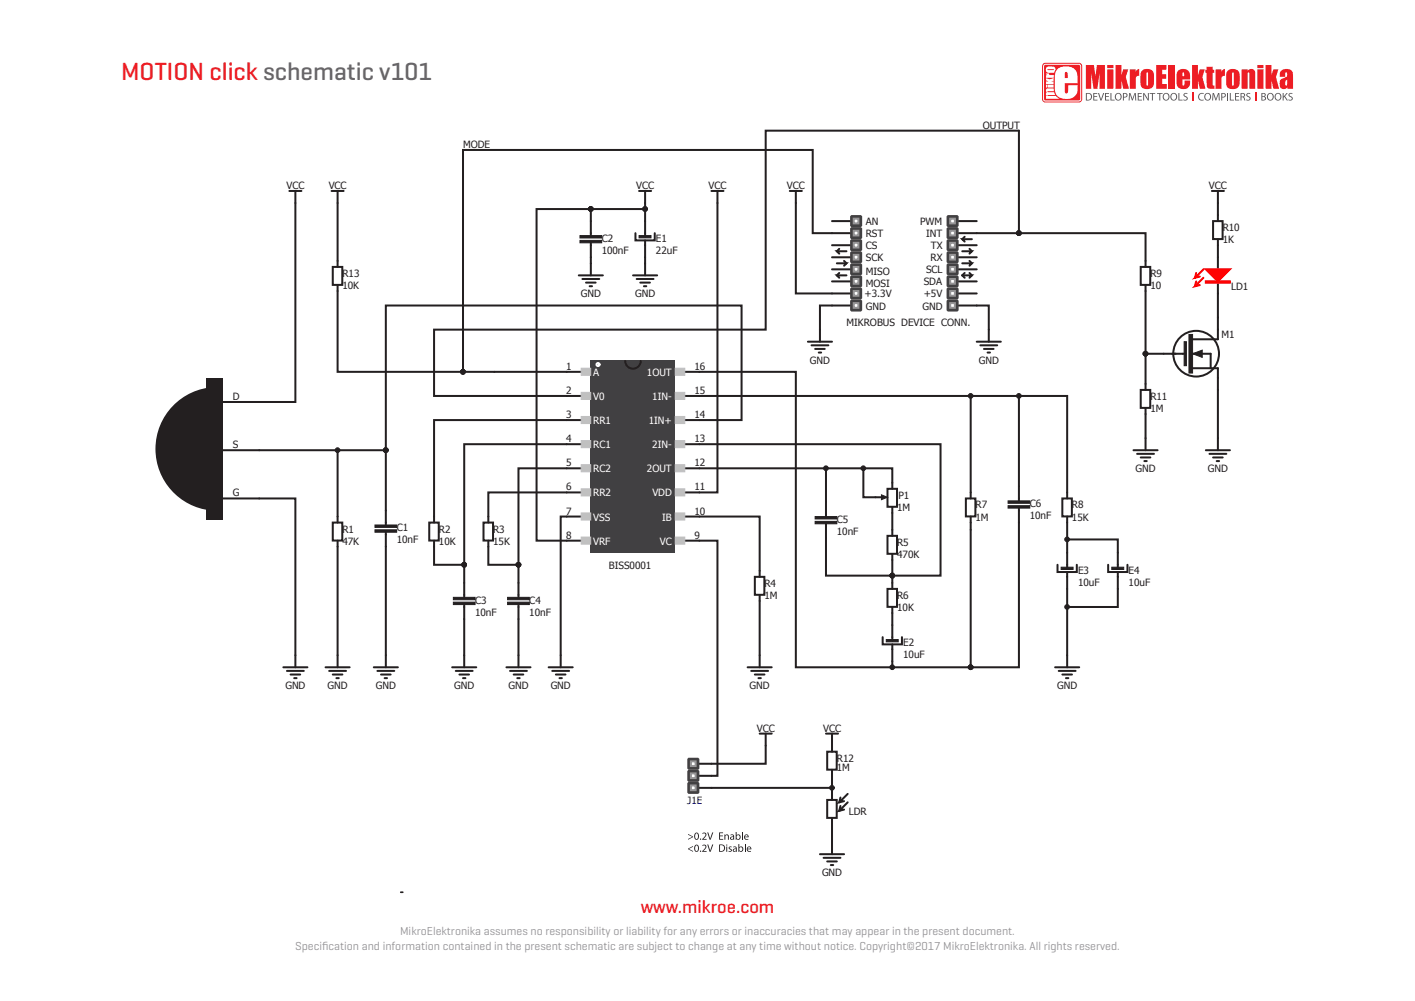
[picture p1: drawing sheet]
<svg xmlns="http://www.w3.org/2000/svg" width="297mm" height="210mm" viewBox="0 0 297 210" stroke-linecap="round" stroke-linejoin="round" font-family="sans-serif">
<g fill="#ed1d24">
<path d="M218.9 13.4l.5-.2h7a.69 .69 0 0 1 .7 .7v6.9a.69 .69 0 0 1-.7 .7h-7a.69 .69 0 0 1-.7-.7v-6.9z"/>
<path d="M227.9 13.6h1.7l.3 2.4 .3-2.4h1.7v5h-1.1v-3.3l-.5 3.3h-.8l-.4-3.3v3.3h-1.2z"/>
<path d="M234.1 13.6h1.3v2.1l.4-1.2h1l-.5 1.7 .7 2.4h-1.2l-.4-1.8v1.8h-1.3z"/>
<path d="M237.1 14.5h1.3l-.1 .6 .4-.5 .4-.1v1.4l-.5 .1-.2 .3v2.3h-1.3z"/>
<path d="M242.7 13.6h2.1v1h-.8v1h.8v.9h-.8v1.1h.9v1h-2.2z"/>
<path d="M245.2 13.6h1.3v5h-1.3z"/>
<path d="M250.2 13.6h1.2v2.1l.4-1.2h1.1l-.5 1.7 .6 2.4h-1.2l-.4-1.8v1.8h-1.2z"/>
<path d="M253.3 14h1.2v.6h.4v.7h-.4v2.2l.1 .4 .3 .1v.6h-.5a.92 .92 0 0 1-1-.2 .92 .92 0 0 1-.1-1v-2.1h-.3v-.7h.3z"/>
<path d="M255.1 14.5h1.3l-.1 .6 .4-.5 .4-.1v1.4l-.5 .1-.2 .3v2.3h-1.3z"/>
<path d="M260.6 14.5h1.3v.4a.91 .91 0 0 1 1.2-.3 .91 .91 0 0 1 .4 1.2v2.8h-1.3v-3.2l-.1-.2-.2 .2v3.2h-1.3z"/>
<path d="M265.6 13.6h1.3v2.1l.4-1.2h1l-.5 1.7 .7 2.4h-1.2l-.4-1.8v1.8h-1.3z"/>
<path d="M232.4 13.6h1.3v.7h-1.3zM232.4 14.5h1.3v4.1h-1.3z"/>
<path d="M239.7 14.8a1.46 1.46 0 0 1 1.7-.3 1.46 1.46 0 0 1 .8 1.5v1a1.46 1.46 0 0 1-1.1 1.7 1.46 1.46 0 0 1-1.7-1v-2zM240.7 15.2l-.1 2.3 .2 .5 .2-.2v-2.1l-.1-.4z"/>
<path d="M247.4 14.8a1.5 1.5 0 0 1 1.6-.2 1.5 1.5 0 0 1 .8 1.5v.6h-1.6v1.2h.4v-1h1.2a1.45 1.45 0 0 1-1.3 1.8 1.45 1.45 0 0 1-1.6-1.6l.1-1.8zM248.3 15.2l-.1 .8h.3v-.7z"/>
<path d="M257.7 14.8a1.46 1.46 0 0 1 1.7-.3 1.46 1.46 0 0 1 .8 1.5v1a1.46 1.46 0 0 1-1.1 1.7 1.46 1.46 0 0 1-1.7-1v-2zM258.7 15.2l-.1 2.3 .2 .5 .2-.2v-2.1l-.1-.4z"/>
<path d="M263.9 13.6h1.3v.7h-1.3zM263.9 14.5h1.3v4.1h-1.3z"/>
<path d="M269 14.8a1.44 1.44 0 0 1 1.5-.3 1.44 1.44 0 0 1 .9 1.2v2.9h-1.2v-.3a.91 .91 0 0 1-1.2 .3 .91 .91 0 0 1-.4-1.2v-.3a2.24 2.24 0 0 1 1.5-1.1l.1-.6-.2-.2-.2 .1v.8h-1.2v-.8zM270 16.8a.86 .86 0 0 0 0 1.2l.2-.2v-1.1z"/>
</g>
<g fill="#fff">
<path d="M219.2 13.4l-.3 .5 .1 7.2 .4 .2 7.3-.1 .2-.4v-7.2l-.5-.2zM219.3 13.6h7.1l.3 .1v7.1l-.1 .2-7.2 .1-.2-.2v-7z"/>
<path d="M219.6 17.8v.6h.2v-.6zM219.5 15.4l.3 .4h-.2v.5h1.6v-.6h-.9l-.1-.3zM220 17.8v.6h1.2v-.6zM219.6 16.4v.5l.5 .2h-.5v.6h1.6v-.6h-.6l.6-.2v-.5l-.9 .2zM219.7 18.6l-.2 .4 .2 .4-.2 .3 .2 .4h-.1v.6h2.8l-.8-.6h-1.7v-.2h1.6l-.2-.6-1.4-.1 1.3-.1v-.5zM219.7 14.1a.74 .74 0 0 0-.1 .9 .74 .74 0 0 0 .9 .3l.8-.1a.74 .74 0 0 0-.2-1.2zM219.9 14.6h1.3l-1.1 .1z"/>
<path d="M222 14.5a2.77 2.77 0 0 1 4 .6l.2 1v1.4h-2.7v1.6l.1 .5a.53 .53 0 0 0 .6-.3 .53 .53 0 0 0 0-.5v-.9h2a2.31 2.31 0 0 1-3 2.8 2.06 2.06 0 0 1-1.8-2.5l.1-2.7zM223.5 15.2v1.2h.6l-.1-1.2-.2-.1z"/>
</g>
<g fill="#ed1d24">
<path d="M250.3 19.5h.4v1.7h-.4z"/>
<path d="M263.4 19.5h.4v1.7h-.4z"/>
</g>
<g fill="#58595b">
<path d="M229.5 19.5h.8v.2h-.6v.5h.6v.1h-.6v.6h.7v.2h-.9z"/>
<path d="M230.5 19.5h.2l.4 1.4 .4-1.4h.3l-.6 1.6h-.2z"/>
<path d="M231.9 19.5h.9v.2h-.7v.5h.6v.1h-.6v.6h.7v.2h-.9z"/>
<path d="M233.1 19.5h.2v1.4h.7v.2h-.9z"/>
<path d="M237 19.5h.3l.4 1.3 .4-1.3h.3l.1 1.6h-.2l-.1-1.4-.5 1.4h-.1l-.4-1.4-.1 1.4h-.2z"/>
<path d="M238.8 19.5h.9v.2h-.7v.5h.6v.1h-.6v.6h.7v.2h-.9z"/>
<path d="M240 19.5h.2l.8 1.3-.1-1.3h.2v1.6h-.2l-.8-1.3v1.3h-.1z"/>
<path d="M241.3 19.5h1.2v.2h-.5v1.4h-.2v-1.4h-.5z"/>
<path d="M242.9 19.5h1.1v.2h-.5v1.4h-.2v-1.4h-.4z"/>
<path d="M247.3 19.5h.2v1.4h.7v.2h-.9z"/>
<path d="M248.5 19.7l.4-.2 .3 .1v.1l-.6 .1v.2l.3 .2a.46 .46 0 0 1 .4 .4 .46 .46 0 0 1-.2 .4h-.7v-.2l.4 .1 .3-.1v-.3l-.3-.1a.45 .45 0 0 1-.3-.7z"/>
<path d="M251.7 19.7l.6-.2 .4 .1-.1 .1a.64 .64 0 0 0-.9 .6 .64 .64 0 0 0 .9 .6l.1 .1a.82 .82 0 0 1-1.1-.2 .82 .82 0 0 1 .1-1.1z"/>
<path d="M254.5 19.5h.3l.4 1.3 .5-1.3h.2l.1 1.6h-.2v-1.4l-.5 1.4h-.2l-.4-1.4-.1 1.4h-.2z"/>
<path d="M257.6 19.5h.2v1.6h-.2z"/>
<path d="M258.1 19.5h.2v1.4h.7v.2h-.9z"/>
<path d="M259.2 19.5h.9v.2h-.7v.5h.6v.1h-.6v.6h.7v.2h-.9z"/>
<path d="M261.6 19.7l.5-.2 .3 .1v.1l-.6 .1v.2l.3 .2a.46 .46 0 0 1 .4 .4 .46 .46 0 0 1-.2 .4h-.7v-.2l.4 .1 .3-.1v-.3l-.3-.1a.45 .45 0 0 1-.4-.7z"/>
<path d="M269.2 19.5h.2v.8l.6-.8h.3l-.6 .7 .6 .9h-.2l-.5-.8-.2 .2v.6h-.2z"/>
<path d="M270.5 19.7l.4-.2 .4 .1-.1 .1-.5 .1v.2l.3 .2a.46 .46 0 0 1 .3 .4 .46 .46 0 0 1-.2 .4h-.7l.1-.2 .3 .1 .3-.1v-.3l-.2-.1a.45 .45 0 0 1-.4-.7z"/>
<path d="M227.9 19.5a.88 .88 0 0 1 1.3 .8 .88 .88 0 0 1-1.3 .8zM228.1 19.7v1.2a.66 .66 0 0 0 .9-.6 .66 .66 0 0 0-.9-.6z"/>
<path d="M234 20.3a.76 .76 0 0 1 1.5 0 .76 .76 0 0 1-1.5 0zM234.3 19.9a.58 .58 0 0 0 0 .8 .58 .58 0 0 0 .8 .1 .58 .58 0 0 0 .1-.9 .58 .58 0 0 0-.9 0z"/>
<path d="M235.7 19.5a.58 .58 0 0 1 .7 .1 .58 .58 0 0 1 .1 .7l-.6 .2v.6h-.2zM235.9 19.7v.6h.4a.32 .32 0 0 0 .2-.3 .32 .32 0 0 0-.2-.3z"/>
<path d="M244 20.3a.76 .76 0 0 1 1.5 0 .76 .76 0 0 1-1.5 0zM244.4 19.9a.58 .58 0 0 0-.1 .8 .58 .58 0 0 0 .8 .1 .58 .58 0 0 0 .1-.9 .58 .58 0 0 0-.8 0z"/>
<path d="M245.6 20.3a.76 .76 0 0 1 1.5 0 .76 .76 0 0 1-1.5 0zM246 19.9a.58 .58 0 0 0-.1 .8 .58 .58 0 0 0 .8 .1 .58 .58 0 0 0 .1-.9 .58 .58 0 0 0-.8 0z"/>
<path d="M252.7 20.3a.8 .8 0 0 1 1.6 0 .8 .8 0 0 1-1.6 0zM253.1 19.9a.58 .58 0 0 0-.1 .8 .58 .58 0 0 0 .9 .1 .58 .58 0 0 0 0-.9 .58 .58 0 0 0-.8 0z"/>
<path d="M256.3 19.5a.58 .58 0 0 1 .8 .1 .58 .58 0 0 1 .1 .7l-.7 .2v.6h-.2zM256.5 19.7v.6h.4a.32 .32 0 0 0 .2-.3 .32 .32 0 0 0-.2-.3z"/>
<path d="M260.4 19.5a.55 .55 0 0 1 .7 0 .55 .55 0 0 1 .1 .7l-.2 .1 .4 .8h-.2l-.2-.6-.2-.1h-.2v.7h-.2zM260.6 19.7v.6l.5-.2v-.3z"/>
<path d="M264.8 19.5a.52 .52 0 0 1 .6 0 .52 .52 0 0 1 .2 .7h-.2a.47 .47 0 0 1 .3 .7 .47 .47 0 0 1-.6 .2h-.3zM265 19.7v.5l.4-.1v-.3zM265 20.3v.6l.5-.1v-.3z"/>
<path d="M265.9 20.3a.76 .76 0 0 1 1.5 0 .76 .76 0 0 1-1.5 0zM266.3 19.9a.58 .58 0 0 0-.1 .8 .58 .58 0 0 0 .8 .1 .58 .58 0 0 0 .1-.9 .58 .58 0 0 0-.8 0z"/>
<path d="M267.5 20.3a.76 .76 0 0 1 1.5 0 .76 .76 0 0 1-1.5 0zM267.9 19.9a.58 .58 0 0 0-.1 .8 .58 .58 0 0 0 .8 .1 .58 .58 0 0 0 .1-.9 .58 .58 0 0 0-.8 0z"/>
</g>
<path d="M84.1 187.2h.5" fill="none" stroke="#231f20" stroke-width=".35"/>
<g fill="none" stroke="#231f20" stroke-width=".42">
<path d="M118.9 78h3.1M143.8 78h3M118.9 83.1h3.1M118.9 88.1h3.1M118.9 93.2h3.1M118.9 98.2h3.1M143.8 83.1h3M143.8 88.1h3M143.8 93.2h3M143.8 98.2h3M118.9 103.3h3.1M118.9 108.4h3.1"/>
<path d="M118.9 113.4h3.1M143.8 103.3h3M143.8 108.4h3M143.8 113.4h3"/>
</g>
<path d="M124 75.5h17.7v40.4h-17.7z" fill="#414042"/>
<g fill="#c0c0c0" stroke="#c0c0c0" stroke-width=".21">
<path d="M122 77.3h2v1.4h-2z"/>
<path d="M122 82.3h2v1.5h-2z"/>
<path d="M122 87.4h2v1.5h-2z"/>
<path d="M122 92.4h2v1.5h-2z"/>
<path d="M122 97.5h2v1.5h-2z"/>
<path d="M122 102.5h2v1.5h-2z"/>
<path d="M122 107.6h2v1.5h-2z"/>
<path d="M122 112.7h2v1.5h-2z"/>
<path d="M141.7 77.3h2v1.4h-2z"/>
<path d="M141.7 82.3h2v1.5h-2z"/>
<path d="M141.7 87.4h2v1.5h-2z"/>
<path d="M141.7 92.4h2v1.5h-2z"/>
<path d="M141.7 97.5h2v1.5h-2z"/>
<path d="M141.7 102.5h2v1.5h-2z"/>
<path d="M141.7 107.6h2v1.5h-2z"/>
<path d="M141.7 112.7h2v1.5h-2z"/>
</g>
<g fill="none" stroke="#231f20" stroke-width=".42">
<path d="M60.7 40.1h2.6M62 40.1v44.2h-7.6M121.5 57.8h5M122.2 58.5h3.6M123 59.3h2M124 43.9h11.4v5.8M124 43.9h-11.4v69.5h6.3M124 43.9v5.5M124 50.9v6.9M132.9 57.8h5M133.4 48.9v1.5h4v-1.5M133.6 58.5h3.6"/>
<path d="M134.1 40.1h2.6M134.4 59.3h2M135.4 40.1v2.5M135.4 50.4v7.4M149.3 40.1h2.6M150.6 40.1v63.2h-3.8M123.8 60h.5M131.2 75.7a1.63 1.63 0 0 0 1.7 1.7 1.63 1.63 0 0 0 1.6-1.7M135.1 60h.6M54.4 94.5h26.6M70.9 94.5v15.1M81 94.5v15.6"/>
<path d="M118.9 98.2h-10.1v27.1M119 88.1h-27.9v21.5M119 93.2h-21.6v32.1M146.8 83.1h77.2v21.5M146.8 98.2h40.5v3.1M146.8 88.1h8.9v-24h-74.7v30.4M146.8 93.2h50.6v27.6h-10.1M173.4 98.2v10.2M203.7 83.1v20.2M213.9 83.1v22M54.4 104.6h7.6v35.4M69.8 109.6h2v3.8h-2z"/>
<path d="M70.9 113.4v26.6M81 111.7v28.3M90.1 109.6h2v3.8h-2zM91.1 113.4v1.3M101.5 109.6h2v3.8h-2zM102.5 113.4v1.3M119 103.3h-16.5v6.3M119 108.4h-1.3v31.6M146.8 108.4h12.6v12.6M173.4 109.9v3M186.3 112.4h2v3.8h-2zM187.3 111.2v1.2"/>
<path d="M187.3 116.2v1.3M213.9 106.6v3M222 118.5v1.5h4v-1.5M223 104.6h2v3.7h-2zM224 108.4v10.8M59.5 140h5M68.3 140h5.1M78.5 140h5M94.9 140h5.1M97.4 126.8v13.2M106.3 140h5.1M108.8 126.8v13.2"/>
<path d="M115.2 140h5M156.9 140h5.1M158.4 121h2v3.8h-2zM159.4 124.8v1.3M159.4 137.5v2.5M185.3 133.7v1.5h4v-1.5M186.3 123.5h2v3.8h-2zM187.3 122.3v1.2M187.3 127.3v1.3M187.3 131.1v3.3M187.3 135.2v3.5M203.2 140h.5"/>
<path d="M221.5 140h5M224 120v20M60.2 140.7h3.6M61 141.5h2M61.7 142.3h.6M69.1 140.7h3.5M69.8 141.5h2.1M70.6 142.3h.5M79.2 140.7h3.6M80 141.5h2M80.7 142.3h.5M95.7 140.7h3.5"/>
<path d="M96.4 141.5h2M97.2 142.3h.5M107.1 140.7h3.5M107.8 141.5h2M108.6 142.3h.5M115.9 140.7h3.6M116.7 141.5h2M117.4 142.3h.5M157.7 140.7h3.5M158.4 141.5h2.1M159.2 142.3h.5M173.4 153.9h2.5"/>
<path d="M173.6 157.7h2v3.8h-2zM174.6 153.9v3.8M222.2 140.7h3.6M223 141.5h2M223.7 142.3h.5M172.1 179.2h5.1M172.9 180h3.5M174.6 161.5v5.1M174.6 172.9v6.3M173.6 180.7h2M174.4 181.5h.5"/>
</g>
<circle cx="125.5" cy="76.5" r=".32" fill="none" stroke="#fff" stroke-width=".42"/>
<g fill="#231f20" stroke="#231f20" stroke-width=".21">
<path d="M186 134.2h2.5v.5h-2.5z"/>
<path d="M222.7 119h2.5v.5h-2.5z"/>
<path d="M134.1 49.4h2.5v.5h-2.5z"/>
<circle cx="124" cy="43.8" r=".49"/>
<circle cx="108.8" cy="118.5" r=".49"/>
<circle cx="173.4" cy="98.2" r=".49"/>
<circle cx="187.3" cy="120.8" r=".49"/>
<circle cx="203.7" cy="140" r=".49"/>
<circle cx="203.7" cy="83.1" r=".49"/>
<circle cx="213.9" cy="83.1" r=".49"/>
<circle cx="135.4" cy="43.8" r=".49"/>
<circle cx="70.8" cy="94.4" r=".49"/>
<circle cx="81" cy="94.4" r=".49"/>
<circle cx="97.4" cy="118.5" r=".49"/>
</g>
<g fill="#231f20" stroke="#231f20" stroke-width=".21">
<path d="M78.7 110.1h4.6v.5h-4.6z" fill-rule="evenodd"/>
<path d="M78.7 111.2h4.6v.5h-4.6z" fill-rule="evenodd"/>
<path d="M121.7 49.4h4.6v.5h-4.6z" fill-rule="evenodd"/>
<path d="M121.7 50.4h4.6v.5h-4.6z" fill-rule="evenodd"/>
<path d="M95.2 125.3h4.5v.5h-4.5z" fill-rule="evenodd"/>
<path d="M95.2 126.3h4.5v.5h-4.5z" fill-rule="evenodd"/>
<path d="M106.5 125.3h4.6v.5h-4.6z" fill-rule="evenodd"/>
<path d="M106.5 126.3h4.6v.5h-4.6z" fill-rule="evenodd"/>
<path d="M171.1 108.4h4.5v.5h-4.5z" fill-rule="evenodd"/>
<path d="M171.1 109.4h4.5v.5h-4.5z" fill-rule="evenodd"/>
<path d="M211.6 105.1h4.5v.5h-4.5z" fill-rule="evenodd"/>
<path d="M211.6 106.1h4.5v.5h-4.5z" fill-rule="evenodd"/>
</g>
<path d="M144.3 174.1h18.9v7.6h-18.9z" fill="#fff" stroke="#fff" stroke-width=".21"/>
<g fill="#231f20">
<path d="M144.4 175l1.1 .5v.1l-1.1 .6v-.2l.9-.4-.9-.5z"/>
<path d="M147.4 174.8a.53 .53 0 0 1 .8 .1 .53 .53 0 0 1-.2 .8l-.4 .3h.7v.2h-.9l.7-1.1-.1-.2-.5 .1z"/>
<path d="M148.4 174.6h.3l.4 1.4 .4-1.4h.2l-.5 1.6h-.3z"/>
<path d="M150.9 174.6h.9v.2h-.7v.5h.6v.1h-.6v.6h.7v.2h-.9z"/>
<path d="M152 175.1h.2v.1l.4-.2 .3 .2 .1 1h-.2v-.8l-.3-.2-.2 .2v.8h-.3z"/>
<path d="M155.7 174.6h.2v1.6h-.2z"/>
<path d="M144.4 178l1.1-.5v.1l-.9 .5 .9 .4v.2z"/>
<path d="M147.4 177.3a.53 .53 0 0 1 .8 .1 .53 .53 0 0 1-.2 .8l-.4 .3h.7v.2h-.9l.7-1.1-.1-.2-.5 .1z"/>
<path d="M148.4 177.2h.3l.4 1.3 .4-1.3h.2l-.5 1.5h-.3z"/>
<path d="M153 177.7l.3-.1h.3l-.1 .2-.2-.1-.2 .2 .4 .2a.31 .31 0 0 1-.1 .6l-.5-.1v-.1l.3 .1 .2-.2-.4-.4z"/>
<path d="M156.3 177.1h.2v1.6h-.2z"/>
<path d="M146 174.9l-.1 .2a.71 .71 0 0 0 .3 .9 .77 .77 0 0 0 0-1.2zM145.8 174.9a.45 .45 0 0 1 .5-.2 .45 .45 0 0 1 .4 .4 .67 .67 0 0 1 0 .8 .67 .67 0 0 1-.7 .2 1 1 0 0 1-.2-1.2z"/>
<path d="M153.5 175.7v.3l.4-.1v-.3zM153.3 175.1a.48 .48 0 0 1 .8 .4v.7l-.2-.2a.37 .37 0 0 1-.4 .2 .37 .37 0 0 1-.3-.3l.1-.2 .6-.2-.1-.3-.4 .1z"/>
<path d="M154.7 175.3a.37 .37 0 0 0 0 .5 .37 .37 0 0 0 .5 0 .4 .4 0 0 0 0-.4 .4 .4 0 0 0-.4-.2zM154.4 174.6h.2v.6l.1-.1a.45 .45 0 0 1 .7 .2 .59 .59 0 0 1-.4 .9l-.4-.2v.2h-.2z"/>
<path d="M156.5 175.2l-.1 .3h.6l-.2-.3zM156.4 175.1l.3-.1a.5 .5 0 0 1 .4 .7h-.7a.43 .43 0 0 0 .6 .3l-.1 .2a.59 .59 0 0 1-.7-.3 .59 .59 0 0 1 .2-.8z"/>
<path d="M146 177.4l-.1 .2a.71 .71 0 0 0 .3 1 .77 .77 0 0 0 0-1.3zM145.8 177.4a.45 .45 0 0 1 .5-.2 .45 .45 0 0 1 .4 .4 .67 .67 0 0 1 0 .8 .67 .67 0 0 1-.7 .3 1 1 0 0 1-.2-1.3z"/>
<path d="M151.1 177.3v1.2a.64 .64 0 0 0 .9-.6 .64 .64 0 0 0-.9-.6zM150.9 177.2a.86 .86 0 0 1 1.3 .7 .86 .86 0 0 1-1.3 .8z"/>
<path d="M152.4 177.6h.2v1.1h-.2zM152.5 177.2h.1v.2h-.1z"/>
<path d="M154.1 178.2l-.1 .3 .4-.1 .1-.3zM153.9 177.7a.48 .48 0 0 1 .8 .3v.7l-.2-.1a.37 .37 0 0 1-.4 .1 .37 .37 0 0 1-.3-.3l.1-.2 .6-.2-.1-.2h-.5z"/>
<path d="M155.3 177.8a.37 .37 0 0 0-.1 .6 .37 .37 0 0 0 .6 0 .4 .4 0 0 0 0-.5 .4 .4 0 0 0-.4-.1zM155 177.1h.2v.7l.1-.1a.45 .45 0 0 1 .7 .1 .59 .59 0 0 1-.5 .9l-.3-.2-.1 .2h-.1z"/>
<path d="M157.1 177.8l-.2 .2h.6l-.1-.2zM157 177.7l.3-.1a.5 .5 0 0 1 .4 .6h-.8a.43 .43 0 0 0 .7 .3l-.1 .2a.59 .59 0 0 1-.7-.3 .59 .59 0 0 1 .2-.7z"/>
<circle cx="147" cy="176" r=".14"/>
<circle cx="147" cy="178.6" r=".14"/>
</g>
<g fill="none" stroke="#231f20" stroke-width=".42">
<path d="M135.4 42.6v1.3M165.8 40.1h2.5M167 40.1v2.5M169.6 71.7h5M170.3 72.4h3.6M171.1 73.2h2M171.9 74h.5M174.6 64.1h-2.5v7.6M205 64.1h2.5v7.6M205 71.7h5.1M205.8 72.4h3.5M206.5 73.2h2.1"/>
<path d="M207.3 74h.5M91.1 114.7v3.8h6.3M102.5 114.7v3.8h6.3M159.4 153.9h2.6M160.7 153.9v2.5M145.5 165.3h29.1M145.5 160.2h3.8M145.5 162.8h3.8"/>
</g>
<g fill="#231f20" stroke="#231f20" stroke-width=".21">
<circle cx="97.4" cy="118.5" r=".49"/>
<circle cx="108.8" cy="118.5" r=".49"/>
<circle cx="174.6" cy="165.3" r=".49"/>
<circle cx="135.4" cy="43.8" r=".49"/>
</g>
<path d="M144.3 164.3l.2-.3h2l.3 .3v2l-.3 .3h-2l-.2-.3z" fill-rule="evenodd" fill="#414042"/>
<path d="M145 164.8h1v1h-1z" fill="#fff" stroke="#939598" stroke-width=".42"/>
<path d="M144.3 161.7l.2-.2h2l.3 .2v2.1l-.3 .2h-2l-.2-.2z" fill-rule="evenodd" fill="#414042"/>
<path d="M145 162.3h1v.9h-1z" fill="#fff" stroke="#939598" stroke-width=".42"/>
<path d="M144.3 159.2l.2-.2h2l.3 .2v2l-.3 .3h-2l-.2-.3z" fill-rule="evenodd" fill="#414042"/>
<path d="M145 159.7h1v1h-1z" fill="#fff" stroke="#939598" stroke-width=".42"/>
<path d="M255.6 54v2.5M255.6 59v2.6M160.7 156.4v3.8h-11.4" fill="none" stroke="#231f20" stroke-width=".42"/>
<path d="M253.1 59h5.1v.3h-5.1z" fill-rule="evenodd" fill="#f00" stroke="#f00" stroke-width=".42"/>
<path d="M253.1 56.5h5.1l-2.6 2.5z" fill="#f00"/>
<path d="M251.1 59l-.3 1M251.1 57.3l-.3 1M252.6 58.3l-1.8 1.7 1-.2M252.6 56.5l-1.8 1.8 1-.3M253.1 56.5h5.1l-2.6 2.5z" fill="none" stroke="#f00" stroke-width=".42"/>
<g fill="none" stroke="#231f20" stroke-width=".42">
<path d="M250.1 74.2h4v3.1M250.1 71.2h5.5M255.6 79.3v2.5"/>
<circle cx="251.1" cy="74.2" r="4.8"/>
</g>
<path d="M249.6 70.2h.7v8.1h-.7z" fill-rule="evenodd" fill="#231f20" stroke="#231f20" stroke-width=".21"/>
<path d="M250.3 74.2l2-.7v1.5z" fill="#231f20"/>
<path d="M250.3 74.2l2-.7v1.5z" fill="none" stroke="#231f20" stroke-width=".21"/>
<g fill="none" stroke="#231f20" stroke-width=".42">
<path d="M213.9 27.4h-53.2v41.8h-69.6v13.9h27.9M213.9 48.9h26.5v7.1M239.4 56h2v3.8h-2zM240.4 59.8v1.3M254.4 40.1h2.5M254.6 46.4h2v3.8h-2zM255.6 40.1v6.3M255.6 50.2v3.8M248.8 74.2h-8.4v7.6M250.3 77.3h5.3v2M255.6 61.6v9.6M237.9 94.5h5.1"/>
<path d="M238.7 95.2h3.5M239.4 81.8h2v3.8h-2zM239.4 96h2.1M240.2 96.7h.5M240.4 85.6v8.9M253.1 94.5h5.1M253.9 95.2h3.5M254.6 96h2M255.4 96.7h.5M255.6 81.8v12.7M186.3 102.5h2v3.8h-2zM187.3 101.3v1.2"/>
<path d="M187.3 106.3v1.3"/>
</g>
<g fill="#231f20" stroke="#231f20" stroke-width=".21">
<path d="M248.5 71.7h.5v5h-.5z"/>
<circle cx="213.9" cy="48.9" r=".49"/>
<circle cx="240.4" cy="74.2" r=".49"/>
</g>
<path d="M185 103.8l1.3 .5-1.3 .5z" fill="#231f20"/>
<path d="M185 103.8l1.3 .5-1.3 .5z" fill="none" stroke="#231f20" stroke-width=".21"/>
<g fill="none" stroke="#231f20" stroke-width=".42">
<path d="M167 42.6v19h11.4M174.6 46.4h3.8M174.6 48.9h3.8M174.6 51.4h3.8M174.6 54h3.8M174.6 56.5h3.8M174.6 59h3.8M201.2 46.4h3.8M201.2 48.9h3.8M201.2 51.4h3.8M201.2 54h3.8M201.2 56.5h3.8"/>
<path d="M201.2 59h3.8M146.8 78h20.2v62h36.2M174.6 64.1h3.8M201.2 61.6h3.8M201.2 64.1h3.8M146.8 113.4h3.8v49.4h-1.3M183.7 104.3h1.3M213.9 109.6v30.4h-10.2v-28.8M159.4 126.1v11.4M187.3 128.6v2.5M187.3 138.7v1.3"/>
</g>
<g fill="#231f20" stroke="#231f20" stroke-width=".21">
<circle cx="187.3" cy="140" r=".49"/>
<circle cx="203.7" cy="140" r=".49"/>
</g>
<g fill="#414042">
<path d="M178.4 45.4l.3-.3h2l.3 .3v2l-.3 .3h-2l-.3-.3z" fill-rule="evenodd"/>
<path d="M178.4 47.9l.3-.2h2l.3 .2v2l-.3 .3h-2l-.3-.3z" fill-rule="evenodd"/>
</g>
<g fill="#fff" stroke="#939598" stroke-width=".42">
<path d="M179.2 45.9h1v1h-1z"/>
<path d="M179.2 48.4h1v1h-1z"/>
</g>
<g fill="#414042">
<path d="M178.4 50.4l.3-.2h2l.3 .2v2.1l-.3 .2h-2l-.3-.2z" fill-rule="evenodd"/>
<path d="M178.4 53l.3-.3h2l.3 .3v2l-.3 .2h-2l-.3-.2z" fill-rule="evenodd"/>
</g>
<g fill="#fff" stroke="#939598" stroke-width=".42">
<path d="M179.2 50.9h1v1h-1z"/>
<path d="M179.2 53.5h1v1h-1z"/>
</g>
<g fill="#414042">
<path d="M178.4 55.5l.3-.3h2l.3 .3v2l-.3 .3h-2l-.3-.3z" fill-rule="evenodd"/>
<path d="M178.4 58l.3-.2h2l.3 .2v2l-.3 .3h-2l-.3-.3z" fill-rule="evenodd"/>
</g>
<g fill="#fff" stroke="#939598" stroke-width=".42">
<path d="M179.2 56h1v1h-1z"/>
<path d="M179.2 58.5h1v1h-1z"/>
</g>
<g fill="#414042">
<path d="M178.4 60.6l.3-.3h2l.3 .3v2l-.3 .2h-2l-.3-.2z" fill-rule="evenodd"/>
<path d="M178.4 63.1l.3-.3h2l.3 .3v2l-.3 .3h-2l-.3-.3z" fill-rule="evenodd"/>
</g>
<g fill="#fff" stroke="#939598" stroke-width=".42">
<path d="M179.2 61.1h1v.9h-1z"/>
<path d="M179.2 63.6h1v1h-1z"/>
</g>
<g fill="#414042">
<path d="M198.7 45.4l.2-.3h2.1l.2 .3v2l-.2 .3h-2.1l-.2-.3z" fill-rule="evenodd"/>
<path d="M198.7 47.9l.2-.2h2.1l.2 .2v2l-.2 .3h-2.1l-.2-.3z" fill-rule="evenodd"/>
</g>
<g fill="#fff" stroke="#939598" stroke-width=".42">
<path d="M199.4 45.9h1v1h-1z"/>
<path d="M199.4 48.4h1v1h-1z"/>
</g>
<g fill="#414042">
<path d="M198.7 50.4l.2-.2h2.1l.2 .2v2.1l-.2 .2h-2.1l-.2-.2z" fill-rule="evenodd"/>
<path d="M198.7 53l.2-.3h2.1l.2 .3v2l-.2 .2h-2.1l-.2-.2z" fill-rule="evenodd"/>
</g>
<g fill="#fff" stroke="#939598" stroke-width=".42">
<path d="M199.4 50.9h1v1h-1z"/>
<path d="M199.4 53.5h1v1h-1z"/>
</g>
<g fill="#414042">
<path d="M198.7 55.5l.2-.3h2.1l.2 .3v2l-.2 .3h-2.1l-.2-.3z" fill-rule="evenodd"/>
<path d="M198.7 58l.2-.2h2.1l.2 .2v2l-.2 .3h-2.1l-.2-.3z" fill-rule="evenodd"/>
</g>
<g fill="#fff" stroke="#939598" stroke-width=".42">
<path d="M199.4 56h1v1h-1z"/>
<path d="M199.4 58.5h1v1h-1z"/>
</g>
<g fill="#414042">
<path d="M198.7 60.6l.2-.3h2.1l.2 .3v2l-.2 .2h-2.1l-.2-.2z" fill-rule="evenodd"/>
<path d="M198.7 63.1l.2-.3h2.1l.2 .3v2l-.2 .3h-2.1l-.2-.3z" fill-rule="evenodd"/>
</g>
<g fill="#fff" stroke="#939598" stroke-width=".42">
<path d="M199.4 61.1h1v.9h-1z"/>
<path d="M199.4 63.6h1v1h-1z"/>
</g>
<g fill="none" stroke="#231f20" stroke-width=".42">
<path d="M213.9 27.4v21.5h-8.9M69.6 40.1h2.5M69.8 56h2v3.8h-2zM70.9 59.8v18.2h26.3M70.9 40.1v15.9M174.6 48.9h-4v-17.4h-73.4v46.5M175.6 55.2h2.1l-.5 .5M176.2 57.3l-.6 .5M176.2 52.2l-.6 .5M177.2 54.7l.5 .5M177.7 57.8h-2.1l.6 .5M177.7 52.7h-2.1l.6 .5"/>
<path d="M202 52.7h2l-.5 .5M202 55.2h2l-.5 .5M202 57.8h2l-.5 .5M202 57.8l.5 .5M202.5 57.3l-.5 .5M202.5 49.7l-.5 .5M203.5 52.2l.5 .5M203.5 54.7l.5 .5M203.5 57.3l.5 .5M204 50.2h-2l.5 .5M97.2 78h21.8M240.4 61.1v13.1"/>
<path d="M46.8 84.3h7.6M46.8 94.5h7.6M181.2 98.2v6.1h2.5M46.8 104.6h7.6M173.4 112.9v7.9h13.9M187.3 107.6v3.6M187.3 117.5v4.8M202.7 104.6h2v3.7h-2zM203.7 103.3v1.3M203.7 108.4v2.8M224 113.2h10.6v6M232.6 118.5v1.5h4v-1.5"/>
<path d="M234.6 120v7.3h-10.6M173.6 167.8h2v3.8h-2zM174.6 166.6v1.2M174.6 171.6v1.3M176.4 169.1l-.2 1M176.4 167.3l-.2 1M177.9 168.3l-1.7 1.8 1-.3M177.9 166.6l-1.7 1.7 1-.2"/>
</g>
<g fill="#231f20" stroke="#231f20" stroke-width=".21">
<path d="M233.4 119h2.5v.5h-2.5z"/>
<circle cx="181.2" cy="98.2" r=".49"/>
<circle cx="187.3" cy="120.8" r=".49"/>
<circle cx="224" cy="113.2" r=".49"/>
<circle cx="224" cy="127.3" r=".49"/>
<circle cx="97.2" cy="78" r=".49"/>
<circle cx="240.4" cy="74.2" r=".49"/>
<circle cx="213.9" cy="48.9" r=".49"/>
</g>
<g fill="#231f20">
<path d="M43.4 79.3h3.4v29.7h-3.4z"/>
<path d="M36.7 84.7a12.9 12.9 0 0 1 8.4-3.5l-1 25.9a13 13 0 0 1-10.8-8.8 13 13 0 0 1 3.4-13.6z"/>
</g>
<text font-size="5.3" fill="#ed1d24" x="25.4" y="16.9">MOTION click schematic v101</text>
<text font-size="3.9" fill="#ed1d24" x="134.5" y="191.6">www.mikroe.com</text>
<g font-size="2.5" fill="#939399">
<text x="84" y="196.2">MikroElektronika assumes no responsibility or liability for any errors or inaccuracies that may appear in the present document.</text>
<text x="62" y="199.4">Specif</text>
<text x="67.6" y="199.4">ication and information contained in the present schematic are subject to change at any time without notice. Copyright©2017 MikroElektronika. All rights reserved.</text>
</g>
<g font-size="2.1" fill="#231f20">
<text x="206.3" y="27">OUTPUT</text>
<text x="97.2" y="31">MODE</text>
<text x="60.1" y="39.6">VCC</text>
<text x="69" y="39.6">VCC</text>
<text x="133.5" y="39.6">VCC</text>
<text x="148.7" y="39.6">VCC</text>
<text x="165.2" y="39.6">VCC</text>
<text x="253.8" y="39.6">VCC</text>
<text x="181.7" y="47.2">AN</text>
<text x="193.1" y="47.2">PWM</text>
<text x="126.3" y="50.8">C2</text>
<text x="126.3" y="53.3">100nF</text>
<text x="137.7" y="50.8">E1</text>
<text x="137.7" y="53.3">22uF</text>
<text x="181.7" y="49.8">RST</text>
<text x="181.7" y="52.3">CS</text>
<text x="194.4" y="49.8">INT</text>
<text x="195.4" y="52.3">TX</text>
<text x="256.6" y="48.5">R10</text>
<text x="256.6" y="51">1K</text>
<text x="71.9" y="58.1">R13</text>
<text x="181.7" y="54.8">SCK</text>
<text x="181.7" y="57.6">MISO</text>
<text x="193.9" y="59.9">SDA</text>
<text x="194.4" y="57.3">SCL</text>
<text x="195.3" y="54.8">RX</text>
<text x="241.5" y="58.1">R9</text>
<text x="71.9" y="60.6">10K</text>
<text x="121.9" y="62.4">GND</text>
<text x="133.3" y="62.4">GND</text>
<text x="181.5" y="62.4">+3.3V</text>
<text x="181.7" y="60.1">MOSI</text>
<text x="181.7" y="64.9">GND</text>
<text x="193.6" y="64.9">GND</text>
<text x="193.9" y="62.4">+5V</text>
<text x="241.5" y="60.6">10</text>
<text x="258.4" y="60.9">LD1</text>
<text x="177.7" y="68.5">MIKROBUS DEVICE CONN.</text>
<text x="256.4" y="71">M1</text>
<text x="118.8" y="77.6">1</text>
<text x="145.8" y="77.6">16</text>
<text x="170" y="76.3">GND</text>
<text x="205.4" y="76.3">GND</text>
<text x="48.8" y="83.9">D</text>
<text x="118.8" y="82.6">2</text>
<text x="145.8" y="82.6">15</text>
<text x="241.5" y="83.9">R11</text>
<text x="118.8" y="87.7">3</text>
<text x="145.8" y="87.7">14</text>
<text x="241.5" y="86.4">1M</text>
<text x="48.8" y="94">S</text>
<text x="118.8" y="92.8">4</text>
<text x="145.8" y="92.8">13</text>
<text x="118.8" y="97.8">5</text>
<text x="145.8" y="97.8">12</text>
<text x="238.3" y="99.1">GND</text>
<text x="253.5" y="99.1">GND</text>
<text x="48.8" y="104.1">G</text>
<text x="118.8" y="102.9">6</text>
<text x="118.8" y="107.9">7</text>
<text x="145.8" y="107.9">10</text>
<text x="145.8" y="102.9">11</text>
<text x="188.3" y="107.2">1M</text>
<text x="188.6" y="104.6">P1</text>
<text x="204.8" y="106.7">R7</text>
<text x="216.1" y="106.4">C6</text>
<text x="225" y="106.7">R8</text>
<text x="71.9" y="111.7">R1</text>
<text x="83.3" y="111.5">C1</text>
<text x="92.1" y="111.7">R2</text>
<text x="103.5" y="111.7">R3</text>
<text x="118.8" y="113">8</text>
<text x="145.8" y="113">9</text>
<text x="175.6" y="109.7">C5</text>
<text x="175.6" y="112.2">10nF</text>
<text x="204.8" y="109.2">1M</text>
<text x="216.1" y="108.9">10nF</text>
<text x="225" y="109.2">15K</text>
<text x="71.9" y="114.3">47K</text>
<text x="83.3" y="114">10nF</text>
<text x="92.1" y="114.3">10K</text>
<text x="103.5" y="114.3">15K</text>
<text x="127.8" y="119.3">BISS0001</text>
<text x="188.3" y="114.5">R5</text>
<text x="188.3" y="117">470K</text>
<text x="160.5" y="123.1">R4</text>
<text x="160.5" y="125.6">1M</text>
<text x="188.3" y="125.6">R6</text>
<text x="226.3" y="120.3">E3</text>
<text x="226.3" y="122.9">10uF</text>
<text x="236.9" y="120.3">E4</text>
<text x="236.9" y="122.9">10uF</text>
<text x="99.7" y="126.7">C3</text>
<text x="99.7" y="129.2">10nF</text>
<text x="111.1" y="126.7">C4</text>
<text x="111.1" y="129.2">10nF</text>
<text x="188.3" y="128.2">10K</text>
<text x="189.6" y="135.5">E2</text>
<text x="189.6" y="138">10uF</text>
<text x="59.9" y="144.6">GND</text>
<text x="68.8" y="144.6">GND</text>
<text x="78.9" y="144.6">GND</text>
<text x="95.3" y="144.6">GND</text>
<text x="106.7" y="144.6">GND</text>
<text x="115.6" y="144.6">GND</text>
<text x="157.3" y="144.6">GND</text>
<text x="221.9" y="144.6">GND</text>
<text x="158.8" y="153.5">VCC</text>
<text x="172.8" y="153.5">VCC</text>
<text x="175.6" y="159.8">R12</text>
<text x="175.6" y="161.8">1M</text>
<text x="178.2" y="170.9">LDR</text>
<text x="172.5" y="183.8">GND</text>
</g>
<g font-size="2.1" fill="#fff">
<text x="124.5" y="78.8">A</text>
<text x="124.5" y="83.9">V0</text>
<text x="135.8" y="78.9">1OUT</text>
<text x="136.9" y="83.9">1IN-</text>
<text x="124.5" y="89">RR1</text>
<text x="136.2" y="89">1IN+</text>
<text x="124.5" y="94">RC1</text>
<text x="136.9" y="94">2IN-</text>
<text x="124.5" y="99.1">RC2</text>
<text x="135.8" y="99.1">2OUT</text>
<text x="124.5" y="104.1">RR2</text>
<text x="136.9" y="104.1">VDD</text>
<text x="124.5" y="109.2">VSS</text>
<text x="139" y="109.2">IB</text>
<text x="124.5" y="114.3">VRF</text>
<text x="138.5" y="114.3">VC</text>
</g>
<text font-size="2.1" fill="#000080" x="144.3" y="168.7">J1E</text>
</svg>
